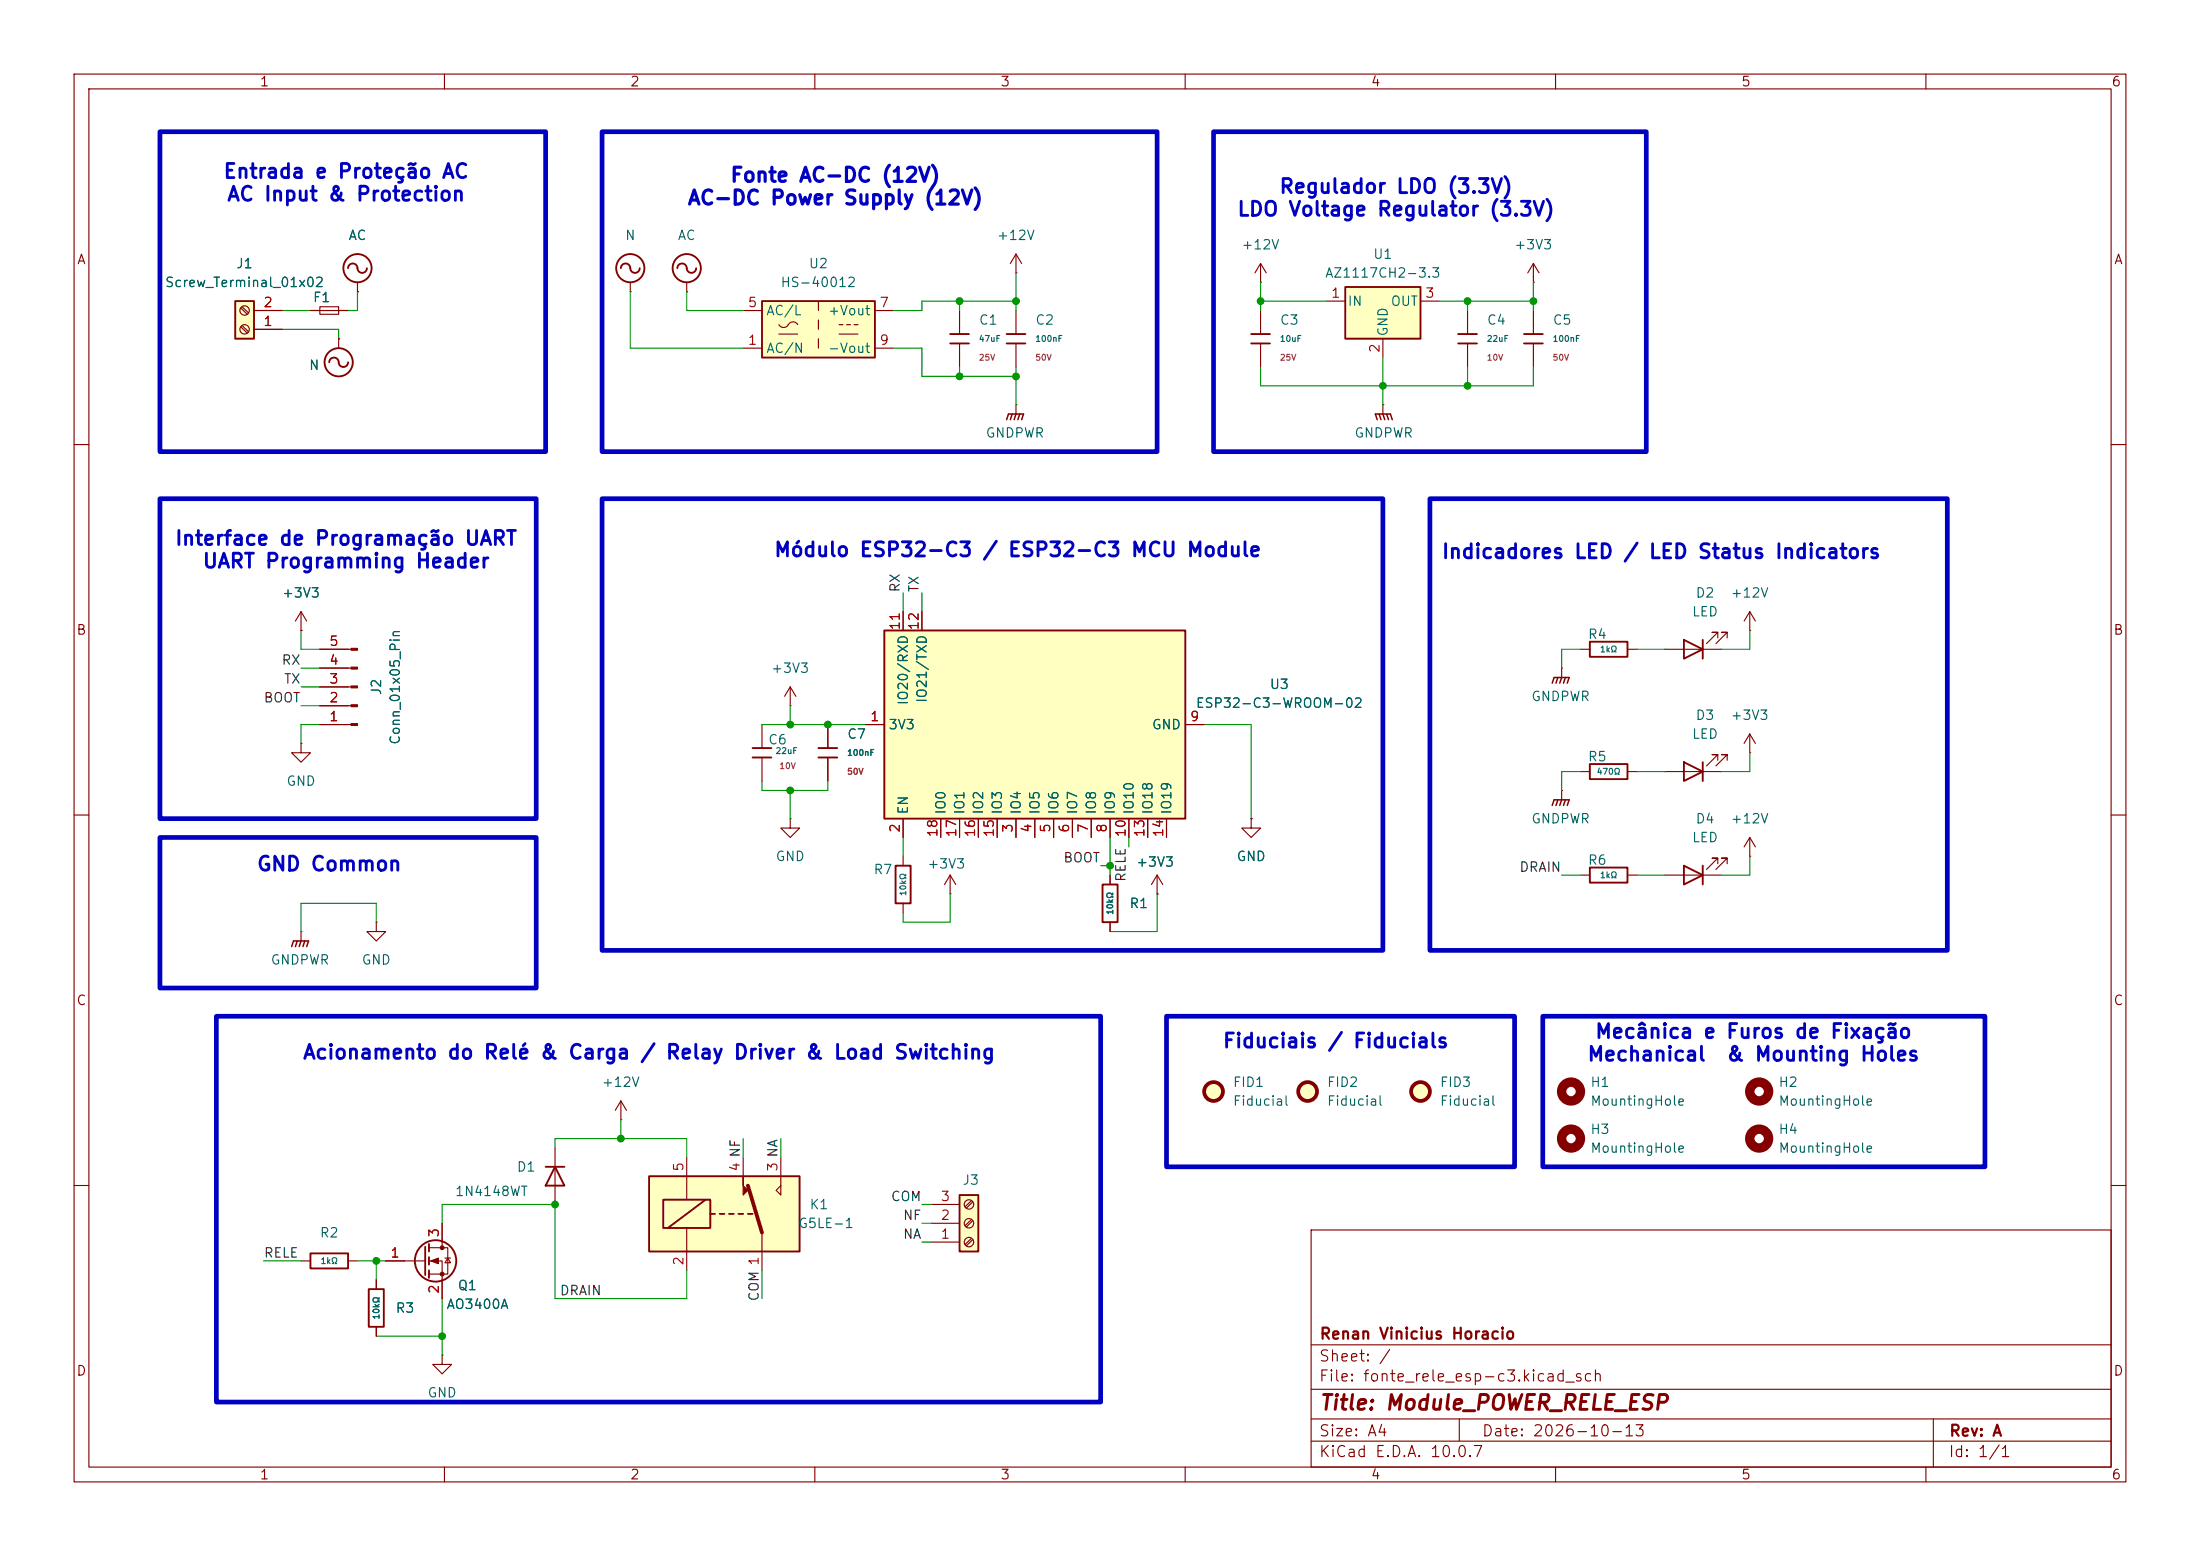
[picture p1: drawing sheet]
<svg xmlns="http://www.w3.org/2000/svg" width="297mm" height="210mm" viewBox="0 0 297 210" stroke-linecap="round" stroke-linejoin="round" font-family="sans-serif">
<g fill="none" stroke="#840000" stroke-width=".15">
<path d="M10 10h277v190h-277zM12 12h273v186h-273zM60 10v2M110 10v2M160 10v2M210 10v2M260 10v2M207 38.1h.1M207 35.6l-.8 1.2M207 35.6l.8 1.2M207 35.6v2.5M45.7 45.7h.1"/>
<path d="M45.7 45.7v1.3M10 60h2M285 60h2M10 110h2M285 110h2M10 160h2M177 166h108v32h-108zM285 160h2M60 198v2M110 198v2M160 198v2M177 194.5h108"/>
<path d="M177 191.5h108M177 187.5h108M177 181.5h108M197 191.5v3M210 198v2M260 198v2M261 191.5v6.5"/>
</g>
<g fill="none" stroke="#840000" stroke-width=".25">
<path d="M44.4 48.9a.67 .67 0 0 1 .8-.6 .67 .67 0 0 1 .6 .8 .64 .64 0 0 0 .7 .4 .64 .64 0 0 0 .5-.6"/>
<circle cx="45.7" cy="48.9" r="1.9"/>
</g>
<path d="M181.6 38.7h10.2v7h-10.2z" fill="#ffffc2"/>
<path d="M181.6 38.7h10.2v7h-10.2z" fill="none" stroke="#840000" stroke-width=".25"/>
<g fill="none" stroke="#840000" stroke-width=".15">
<path d="M170.2 38.1h.1M170.2 35.6l-.8 1.2M170.2 35.6l.7 1.2M170.2 35.6v2.5M179.1 40.6h2.5M186.7 45.7v2.6M191.8 40.6h2.5M106.7 110.5v1.3h1.2l-1.2 1.2-1.3-1.2h1.3M106.7 110.5h.1M156.2 118.1l-.8 1.3M156.2 118.1l.8 1.3M156.2 118.1v2.6"/>
<path d="M156.2 120.7h.1"/>
</g>
<circle cx="176.5" cy="147.3" r="1.27" fill="#ffffc2" stroke="#ffffc2" stroke-width=".14"/>
<circle cx="176.5" cy="147.3" r="1.27" fill="none" stroke="#840000" stroke-width=".51"/>
<path d="M119.4 85.1h40.6v25.4h-40.6z" fill="#ffffc2"/>
<path d="M119.4 85.1h40.6v25.4h-40.6z" fill="none" stroke="#840000" stroke-width=".25"/>
<g fill="none" stroke="#840000" stroke-width=".15">
<path d="M116.8 97.8h2.6M121.9 82.6v2.5M124.5 82.6v2.5M160 97.8h2.6M121.9 110.5v2.5M127 110.5v2.5M129.5 110.5v2.5M132.1 110.5v2.5M134.6 110.5v2.5M137.2 110.5v2.5M139.7 110.5v2.5M142.2 110.5v2.5"/>
<path d="M144.8 110.5v2.5M147.3 110.5v2.5M149.9 110.5v2.5M152.4 110.5v2.5M154.9 110.5v2.5M157.5 110.5v2.5M168.9 110.5v1.3h1.3l-1.3 1.2-1.3-1.2h1.3M168.9 110.5h.1"/>
</g>
<circle cx="163.8" cy="147.3" r="1.27" fill="#ffffc2" stroke="#ffffc2" stroke-width=".14"/>
<circle cx="163.8" cy="147.3" r="1.27" fill="none" stroke="#840000" stroke-width=".51"/>
<path d="M31.7 40.6h2.6v5.1h-2.6z" fill="#ffffc2"/>
<g fill="none" stroke="#840000" stroke-width=".25">
<path d="M47 36.2a.67 .67 0 0 1 .8-.6 .67 .67 0 0 1 .5 .8 .64 .64 0 0 0 .7 .4 .64 .64 0 0 0 .5-.6M31.7 40.6h2.6v5.1h-2.6zM120.9 116.8h2v5.1h-2z"/>
<circle cx="48.3" cy="36.2" r="1.9"/>
</g>
<g fill="none" stroke="#840000" stroke-width=".15">
<path d="M48.3 39.4h.1M48.3 38.1v1.3M32.5 44.1l.9 .9M32.5 41.6l.9 .8M32.7 43.9l.9 .9M32.7 41.4l.9 .8M34.3 44.5h3.8M34.3 41.9h3.8M41.9 41.9h5.1M43.2 41.4h2.5v1h-2.5zM137.2 54.6h.1M137.2 54.6v1.3"/>
<path d="M40.6 85.1h.1M40.6 82.6l-.7 1.2M40.6 82.6l.8 1.2M40.6 82.6v2.5M43.2 97.8h4.2M43.2 95.3h4.2M43.2 92.7h4.2M43.2 90.2h4.2M43.2 87.6h4.2M40.6 100.3v1.3h1.3l-1.3 1.3-1.2-1.3h1.2M40.6 100.3h.1M121.9 115.6v1.2"/>
<path d="M128.3 118.1l-.8 1.3M128.3 118.1l.7 1.3M128.3 118.1v2.6M121.9 121.9v1.3M128.3 120.7h.1"/>
<circle cx="33" cy="44.4" r=".63"/>
<circle cx="33" cy="41.9" r=".63"/>
</g>
<path d="M135.9 56.6l.2-.7h2.1l-.3 .7M136.7 55.9l-.3 .7M137.2 55.9l-.3 .7M137.7 55.9l-.3 .7" fill="none" stroke="#840000" stroke-width=".2"/>
<circle cx="191.8" cy="147.3" r="1.27" fill="#ffffc2" stroke="#ffffc2" stroke-width=".14"/>
<circle cx="191.8" cy="147.3" r="1.27" fill="none" stroke="#840000" stroke-width=".51"/>
<g fill="#840000" stroke="#840000" stroke-width=".15">
<path d="M47.4 97.7h.9v.2h-.9z"/>
<path d="M47.4 95.1h.9v.3h-.9z"/>
<path d="M47.4 92.6h.9v.2h-.9z"/>
<path d="M47.4 90h.9v.3h-.9z"/>
<path d="M47.4 87.5h.9v.3h-.9z"/>
</g>
<path d="M129.5 161.3h2.6v7.6h-2.6z" fill="#ffffc2"/>
<g fill="none" stroke="#840000" stroke-width=".25">
<path d="M196.8 45.1h2.6M196.8 46.4h2.6M205.7 45.1h2.6M205.7 46.4h2.6M73.7 157.5h2.5M74.9 157.5l1.3 2.5h-2.5zM41.9 169.2h5.1v2h-5.1zM49.8 174h2v5.1h-2zM57.4 168.3v3.8M57.9 167.9v1M57.9 169.7v1M57.9 171.5v1"/>
<path d="M129.5 161.3h2.6v7.6h-2.6z"/>
<circle cx="58.8" cy="170.2" r="2.79"/>
</g>
<g fill="none" stroke="#840000" stroke-width=".15">
<path d="M198.1 41.9v3.2M198.1 46.4v3.1M207 41.9v3.2M207 46.4v3.1M50.8 124.5v1.2h1.3l-1.3 1.3-1.3-1.3h1.3M50.8 124.5h.1M74.9 154.9v7.7M40.6 170.2h1.3M47 170.2h1.3M50.8 172.7v1.3M50.8 179.1v1.2M52.1 170.2h5.3"/>
<path d="M57.9 168.4h2.6v3.6h-2.6M57.9 170.2h1.8v5.1M59.7 165.1v3.3M60.1 169.8h.7M60.5 169.8l.3 .6h-.7zM125.7 167.6h3.8M125.7 165.1h3.8M125.7 162.6h3.8M131.1 167.1l-.8 .9M131.1 164.6l-.8 .8M131.1 162.1l-.8 .8M131.3 167.3l-.8 .8"/>
<path d="M131.3 164.8l-.8 .8M131.3 162.2l-.8 .9M59.7 182.9v1.3h1.3l-1.3 1.2-1.3-1.2h1.3M59.7 182.9h.1"/>
<circle cx="130.8" cy="162.6" r=".63"/>
<circle cx="130.8" cy="167.6" r=".63"/>
<circle cx="130.8" cy="165.1" r=".63"/>
</g>
<g fill="#840000" stroke="#840000" stroke-width=".15">
<path d="M58.2 170.2l1-.4v.8z"/>
<circle cx="59.7" cy="168.4" r=".25"/>
<circle cx="59.7" cy="172" r=".25"/>
</g>
<path d="M87.6 158.8h20.3v10.1h-20.3z" fill="#ffffc2"/>
<g fill="none" stroke="#840000" stroke-width=".15">
<path d="M129.5 41.9v3.2M129.5 46.4v3.1M137.2 41.9v3.2M137.2 46.4v3.1M186.7 54.6h.1M186.7 54.6v1.3M102.9 97.8v3.2M106.7 95.3h.1M106.7 92.7l-.8 1.3M106.7 92.7l.7 1.3M106.7 92.7v2.6M111.8 97.8v3.2"/>
<path d="M102.9 102.2v3.2M111.8 102.2v3.2M40.6 125.7h.1M40.6 125.7v1.3M83.8 151.1h.1M83.8 148.6l-.7 1.3M83.8 148.6l.8 1.3M83.8 148.6v2.5M92.7 156.2v5.7M100.3 156.2v2.6M105.4 156.2v5.1l-.6-.6 .6-.7M92.7 165.7v5.8"/>
<path d="M102.9 166.4v5.1"/>
</g>
<g fill="none" stroke="#840000" stroke-width=".25">
<path d="M128.3 45.1h2.5M128.3 46.4h2.5M135.9 45.1h2.5M135.9 46.4h2.5M101.6 101h2.5M101.6 102.2h2.5M110.5 101h2.5M110.5 102.2h2.5M87.6 158.8h20.3v10.1h-20.3zM89.5 161.9h6.4v3.8h-6.4zM95.2 161.9l-5 3.8M95.9 163.8h.6"/>
<path d="M97.2 163.8h.6M98.4 163.8h.7M99.7 163.8h.6M101 163.8h.6"/>
</g>
<path d="M100.3 158.8v1.2l.7 .7-.7 .6z" fill="#840000" stroke="#840000" stroke-width=".15"/>
<path d="M101 160l1.9 6.4" fill="none" stroke="#840000" stroke-width=".51"/>
<path d="M185.9 56.6l-.2-.7h2l.3 .7M186.2 55.9l.2 .7M186.7 55.9l.2 .7M187.2 55.9l.3 .7M39.4 127.8l.2-.8h2.1l-.3 .8M40.1 127l-.2 .8M40.6 127l-.2 .8M41.1 127l-.2 .8" fill="none" stroke="#840000" stroke-width=".2"/>
<path d="M102.9 40.6h15.2v7.7h-15.2z" fill="#ffffc2"/>
<g fill="none" stroke="#840000" stroke-width=".25">
<path d="M83.8 36.2a.67 .67 0 0 1 .8-.6 .67 .67 0 0 1 .5 .8 .64 .64 0 0 0 .7 .4 .64 .64 0 0 0 .6-.6M91.4 36.2a.67 .67 0 0 1 .8-.6 .67 .67 0 0 1 .5 .8 .64 .64 0 0 0 .8 .4 .64 .64 0 0 0 .5-.6M102.9 40.6h15.2v7.7h-15.2zM168.9 45.1h2.5M168.9 46.4h2.5M214.6 86.6h5.1v2h-5.1zM227.3 86.4l2.6 1.2-2.6 1.3zM229.9 86.4v2.5M148.8 119.4h2.1v5.1h-2.1zM214.6 117.1h5.1v2h-5.1zM214.6 103.1h5.1v2.1h-5.1zM227.3 102.9l2.6 1.2-2.6 1.3z"/>
<path d="M227.3 116.8l2.6 1.3-2.6 1.3zM229.9 102.9v2.5M229.9 116.8v2.6"/>
<circle cx="85.1" cy="36.2" r="1.9"/>
<circle cx="92.7" cy="36.2" r="1.9"/>
</g>
<g fill="none" stroke="#840000" stroke-width=".15">
<path d="M48.3 39.4h.1M85.1 39.4h.1M85.1 38.1v1.3M92.7 39.4h.1M92.7 38.1v1.3M137.2 36.8h.1M137.2 34.3l-.8 1.3M137.2 34.3l.7 1.3M137.2 34.3v2.5M34.3 41.9h3.8M34.3 44.5h3.8M41.9 41.9h1.3"/>
<path d="M45.7 45.7h.1M45.7 41.9h1.3M100.3 47h2.6M100.3 41.9h2.6M105.2 43.8a.77 .77 0 0 0 .7 .4 .77 .77 0 0 0 .7-.6 .73 .73 0 0 1 1.1 .2M105.2 45.1h2.5M110.5 40.6v1.3M110.5 43.2v1.3M110.5 45.7v1.3M113.3 45.1h2.5M113.3 43.8h.5M114.3 43.8h.5"/>
<path d="M115.3 43.8h.5M118.1 47h2.5M118.1 41.9h2.5M170.2 41.9v3.2M170.2 46.4v3.1M40.6 85.1h.1M43.2 87.6h3.8M43.2 97.8h3.8M43.2 95.3h3.8M43.2 92.7h3.8M43.2 90.2h3.8M111.8 97.8v3.2"/>
<path d="M116.8 97.8h2.6M121.9 82.6v2.5M124.5 82.6v2.5M160 97.8h2.6M210.8 90.2h.1M210.8 90.2v1.2M213.4 87.6h1.2M219.7 87.6h1.3M224.8 87.6h7.6M231.9 86.1v-.8h-.8h.8l-1.5 1.6M233.2 86.1v-.8h-.8h.8l-1.6 1.6M236.2 85.1h.1"/>
<path d="M236.2 82.6v2.5M236.2 99.1v2.5M236.2 99.1l-.7 1.2M236.2 99.1l.8 1.2M236.2 82.6l-.7 1.2M236.2 82.6l.8 1.2M111.8 102.2v3.2M121.9 110.5v2.5M127 110.5v2.5M129.5 110.5v2.5M132.1 110.5v2.5M134.6 110.5v2.5"/>
<path d="M137.2 110.5v2.5M139.7 110.5v2.5M142.2 110.5v2.5M144.8 110.5v2.5M147.3 110.5v2.5M149.9 110.5v2.5M149.9 118.1v1.3M152.4 110.5v2.5M154.9 110.5v2.5M157.5 110.5v2.5M168.9 110.5h.1M210.8 106.7h.1"/>
<path d="M210.8 106.7v1.3M213.4 118.1h1.2M213.4 104.1h1.2M219.7 118.1h1.3M219.7 104.1h1.3M224.8 118.1h7.6M224.8 104.1h7.6M231.9 102.6v-.7h-.8h.8l-1.5 1.5M231.9 116.6v-.8h-.8h.8l-1.5 1.5M233.2 102.6v-.7h-.8h.8l-1.6 1.5M233.2 116.6v-.8h-.8h.8l-1.6 1.5M236.2 115.6h.1"/>
<path d="M236.2 101.6h.1M236.2 113l-.7 1.3M236.2 113l.8 1.3M236.2 113v2.6M149.9 124.5v1.2M156.2 120.7h.1M50.8 172.7v1.3M50.8 179.1v1.2M52.1 170.2h2.5M59.7 165.1v2.5M59.7 172.7v2.6"/>
</g>
<path d="M209.5 92.2l.3-.8h2l-.2 .8M210.3 91.4l-.2 .8M210.8 91.4l-.2 .8M211.3 91.4l-.2 .8M209.5 108.7l.3-.7h2l-.2 .7M210.3 108l-.2 .7M210.8 108l-.2 .7M211.3 108l-.2 .7" fill="none" stroke="#840000" stroke-width=".2"/>
<g fill="none" stroke="#840000" stroke-width="1.3">
<circle cx="212.1" cy="147.3" r="1.27"/>
<circle cx="212.1" cy="153.7" r="1.27"/>
<circle cx="237.5" cy="153.7" r="1.27"/>
<circle cx="237.5" cy="147.3" r="1.27"/>
</g>
<g fill="none" stroke="#009600" stroke-width=".15">
<path d="M48.3 39.4v2.5h-1.3M85.1 39.4v7.6h15.2M92.7 39.4v2.5h7.6M137.2 36.8v5.1M170.2 38.1v3.8M207 38.1v3.8M38.1 41.9h3.8M38.1 44.5h7.6v1.2M120.6 47h3.9v3.8h12.7M129.5 40.6v1.3M129.5 49.5v1.3M137.2 40.6h-12.7v1.3h-3.9"/>
<path d="M137.2 49.5v5.1M170.2 40.6h8.9M170.2 49.5v2.6h36.8v-2.6M186.7 48.3v6.3M194.3 40.6h12.7M198.1 40.6v1.3M198.1 49.5v2.6M40.6 85.1v2.5h2.6M40.6 95.3h2.6M40.6 92.7h2.6M40.6 90.2h2.6M43.2 97.8h-2.6v2.5"/>
<path d="M102.9 97.8h13.9M106.7 95.3v2.5M121.9 80v2.6M124.5 80v2.6M162.6 97.8h6.3v12.7M213.4 87.6h-2.6v2.6M221 87.6h3.8M236.2 85.1v2.5h-3.8M102.9 105.4v1.3h8.9v-1.3M106.7 106.7v3.8M121.9 113v2.6M148.6 116.8h1.3"/>
<path d="M149.9 113v5.1M152.4 113v1.3M210.8 118.1h2.6M213.4 104.1h-2.6v2.6M221 104.1h3.8M221 118.1h3.8M236.2 101.6v2.5h-3.8M236.2 115.6v2.5h-3.8M50.8 124.5v-2.6h-10.2v3.8M128.3 120.7v3.8h-6.4v-1.3M156.2 120.7v5h-6.3M74.9 154.9v-1.2h17.8v2.5"/>
<path d="M83.8 151.1v2.6M100.3 153.7v2.5M105.4 153.7v2.5M35.6 170.2h5M48.3 170.2h3.8M50.8 170.2v2.5M59.7 165.1v-2.5h15.2v12.7h17.8v-3.8M59.7 175.3v7.6M102.9 171.5v3.8M124.5 162.6h1.2M124.5 165.1h1.2M124.5 167.6h1.2"/>
<path d="M50.8 180.3h8.9"/>
</g>
<path d="M21.6 17.8h52.1v43.2h-52.1zM81.3 17.8h74.9v43.2h-74.9zM163.8 17.8h58.4v43.2h-58.4zM21.6 67.3h50.8v43.2h-50.8zM81.3 67.3h105.4v61h-105.4zM193 67.3h69.9v61h-69.9zM21.6 113h50.8v20.4h-50.8zM29.2 137.2h119.4v52h-119.4zM157.5 137.2h47v20.3h-47zM208.3 137.2h59.7v20.3h-59.7z" fill="none" stroke="#0000c2" stroke-width=".63"/>
<g fill="#009600" stroke="#009600" stroke-width=".14">
<circle cx="186.7" cy="52.1" r=".46"/>
<circle cx="149.9" cy="116.8" r=".46"/>
<circle cx="207" cy="40.6" r=".46"/>
<circle cx="111.8" cy="97.8" r=".46"/>
<circle cx="106.7" cy="106.7" r=".46"/>
<circle cx="106.7" cy="97.8" r=".46"/>
<circle cx="198.1" cy="40.6" r=".46"/>
<circle cx="170.2" cy="40.6" r=".46"/>
<circle cx="129.5" cy="40.6" r=".46"/>
<circle cx="137.2" cy="40.6" r=".46"/>
<circle cx="137.2" cy="50.8" r=".46"/>
<circle cx="129.5" cy="50.8" r=".46"/>
<circle cx="50.8" cy="170.2" r=".46"/>
<circle cx="59.7" cy="180.3" r=".46"/>
<circle cx="83.8" cy="153.7" r=".46"/>
<circle cx="74.9" cy="162.6" r=".46"/>
<circle cx="198.1" cy="52.1" r=".46"/>
</g>
<text font-size="2" fill="#840000" x="178" y="190.8">Title: Module_POWER_RELE_ESP</text>
<g font-size="1.9" fill="#0000c2">
<text x="30" y="24.5">Entrada e Proteção AC</text>
<text x="30.5" y="27.6">AC Input &amp; Protection</text>
<text x="92.7" y="28.1">AC-DC Power Supply (12V)</text>
<text x="98.5" y="25.1">Fonte AC-DC (12V)</text>
<text x="166.9" y="29.6">LDO Voltage Regulator (3.3V)</text>
<text x="172.6" y="26.6">Regulador LDO (3.3V)</text>
<text x="23.5" y="74.1">Interface de Programação UART</text>
<text x="27.2" y="77.1">UART Programming Header</text>
<text x="104.4" y="75.6">Módulo ESP32-C3 / ESP32-C3 MCU Module</text>
<text x="194.5" y="75.9">Indicadores LED / LED Status Indicators</text>
<text x="34.6" y="118">GND Common</text>
<text x="40.8" y="143.4">Acionamento do Relé &amp; Carga / Relay Driver &amp; Load Switching</text>
<text x="165" y="141.9">Fiduciais / Fiducials</text>
<text x="214.2" y="143.7">Mechanical</text>
<text x="215.2" y="140.6">Mecânica e Furos de Fixação</text>
<text x="233" y="143.7">&amp; Mounting Holes</text>
</g>
<g font-size="1.5" fill="#840000">
<text x="178" y="184.1">Sheet: /</text>
<text x="178" y="181.1">Renan Vinicius Horacio</text>
<text x="178" y="186.8">File: fonte_rele_esp-c3.kicad_sch</text>
<text x="178" y="197">KiCad E.D.A. 10.0.7</text>
<text x="178" y="194.2">Size: A4</text>
<text x="200" y="194.2">Date: 2026-10-13</text>
<text x="263" y="197">Id: 1/1</text>
<text x="263" y="194.2">Rev: A</text>
</g>
<g font-size="1.3" fill="#840000">
<text x="35" y="12">1</text>
<text x="85" y="12">2</text>
<text x="135" y="12">3</text>
<text x="185" y="12">4</text>
<text x="235" y="12">5</text>
<text x="285" y="12">6</text>
<text x="10.3" y="36">A</text>
<text x="285.3" y="36">A</text>
<text x="10.2" y="86">B</text>
<text x="285.2" y="86">B</text>
<text x="10.2" y="136">C</text>
<text x="285.2" y="136">C</text>
<text x="10.2" y="186">D</text>
<text x="285.2" y="186">D</text>
<text x="35" y="200">1</text>
<text x="85" y="200">2</text>
<text x="135" y="200">3</text>
<text x="185" y="200">4</text>
<text x="235" y="200">5</text>
<text x="285" y="200">6</text>
</g>
<g font-size="1.3" fill="#006464">
<text x="47" y="32.7">AC</text>
<text x="84.3" y="32.7">N</text>
<text x="91.4" y="32.7">AC</text>
<text x="134.5" y="32.7">+12V</text>
<text x="167.5" y="34">+12V</text>
<text x="185.3" y="35.3">U1</text>
<text x="204.3" y="34">+3V3</text>
<text x="22.2" y="39.1">Screw_Terminal_01x02</text>
<text x="31.8" y="36.5">J1</text>
<text x="42.2" y="41.1">F1</text>
<text x="105.3" y="39.1">HS-40012</text>
<text x="109.1" y="36.5">U2</text>
<text x="178.8" y="37.8">AZ1117CH2-3.3</text>
<text x="181.8" y="41.6">IN</text>
<text x="187.7" y="41.6">OUT</text>
<text x="103.4" y="48">AC/N</text>
<text x="103.4" y="42.9">AC/L</text>
<text x="111.7" y="42.9">+Vout</text>
<text x="111.7" y="48">-Vout</text>
<text x="132.1" y="44.1">C1</text>
<text x="139.7" y="44.1">C2</text>
<text x="172.7" y="44.1">C3</text>
<text x="187.7" y="45.5" transform="rotate(-90 187.7 45.5)">GND</text>
<text x="200.6" y="44.1">C4</text>
<text x="209.5" y="44.1">C5</text>
<text x="41.6" y="50.2">N</text>
<text x="133" y="59.4">GNDPWR</text>
<text x="182.8" y="59.4">GNDPWR</text>
<text x="38" y="81">+3V3</text>
<text x="228.3" y="83.5">LED</text>
<text x="228.8" y="81">D2</text>
<text x="233.6" y="81">+12V</text>
<text x="214.3" y="86.6">R4</text>
<text x="51.8" y="93.9" transform="rotate(-90 51.8 93.9)">J2</text>
<text x="104" y="91.1">+3V3</text>
<text x="122.9" y="95.3" transform="rotate(-90 122.9 95.3)">IO20/RXD</text>
<text x="125.4" y="95" transform="rotate(-90 125.4 95)">IO21/TXD</text>
<text x="161.3" y="95.8">ESP32-C3-WROOM-02</text>
<text x="171.3" y="93.3">U3</text>
<text x="206.6" y="94.9">GNDPWR</text>
<text x="54.3" y="100.6" transform="rotate(-90 54.3 100.6)">Conn_01x05_Pin</text>
<text x="103.6" y="100.8">C6</text>
<text x="114.3" y="100">C7</text>
<text x="119.9" y="98.8">3V3</text>
<text x="155.4" y="98.8">GND</text>
<text x="228.3" y="100">LED</text>
<text x="228.8" y="97.5">D3</text>
<text x="233.6" y="97.5">+3V3</text>
<text x="38.6" y="106.4">GND</text>
<text x="214.3" y="103.1">R5</text>
<text x="122.9" y="110" transform="rotate(-90 122.9 110)">EN</text>
<text x="128" y="110" transform="rotate(-90 128 110)">IO0</text>
<text x="130.5" y="110" transform="rotate(-90 130.5 110)">IO1</text>
<text x="133" y="110" transform="rotate(-90 133 110)">IO2</text>
<text x="135.6" y="110" transform="rotate(-90 135.6 110)">IO3</text>
<text x="138.1" y="110" transform="rotate(-90 138.1 110)">IO4</text>
<text x="140.7" y="110" transform="rotate(-90 140.7 110)">IO5</text>
<text x="143.2" y="110" transform="rotate(-90 143.2 110)">IO6</text>
<text x="145.7" y="110" transform="rotate(-90 145.7 110)">IO7</text>
<text x="148.3" y="110" transform="rotate(-90 148.3 110)">IO8</text>
<text x="150.8" y="110" transform="rotate(-90 150.8 110)">IO9</text>
<text x="153.4" y="110" transform="rotate(-90 153.4 110)">IO10</text>
<text x="155.9" y="110" transform="rotate(-90 155.9 110)">IO18</text>
<text x="158.4" y="110" transform="rotate(-90 158.4 110)">IO19</text>
<text x="206.6" y="111.5">GNDPWR</text>
<text x="228.3" y="114">LED</text>
<text x="228.8" y="111.5">D4</text>
<text x="233.6" y="111.5">+12V</text>
<text x="104.6" y="116.5">GND</text>
<text x="117.8" y="118.3">R7</text>
<text x="125.1" y="117.5">+3V3</text>
<text x="153.3" y="117.3">+3V3</text>
<text x="166.8" y="116.5">GND</text>
<text x="214.3" y="117">R6</text>
<text x="152.4" y="122.9">R1</text>
<text x="36.5" y="130.5">GNDPWR</text>
<text x="48.7" y="130.5">GND</text>
<text x="81.2" y="147">+12V</text>
<text x="166.4" y="147">FID1</text>
<text x="166.4" y="149.6">Fiducial</text>
<text x="179.1" y="147">FID2</text>
<text x="179.1" y="149.6">Fiducial</text>
<text x="194.3" y="147">FID3</text>
<text x="194.3" y="149.6">Fiducial</text>
<text x="214.6" y="147">H1</text>
<text x="214.6" y="149.6">MountingHole</text>
<text x="240" y="147">H2</text>
<text x="240" y="149.6">MountingHole</text>
<text x="214.6" y="153.4">H3</text>
<text x="214.6" y="155.9">MountingHole</text>
<text x="240" y="153.4">H4</text>
<text x="240" y="155.9">MountingHole</text>
<text x="61.3" y="161.7">1N4148WT</text>
<text x="69.7" y="158.4">D1</text>
<text x="129.8" y="160.2">J3</text>
<text x="43.1" y="167.3">R2</text>
<text x="107.7" y="166.1">G5LE-1</text>
<text x="109.2" y="163.5">K1</text>
<text x="53.3" y="177.5">R3</text>
<text x="60.2" y="177">AO3400A</text>
<text x="61.7" y="174.4">Q1</text>
<text x="57.6" y="188.9">GND</text>
</g>
<g font-size="1.3" fill="#a90000">
<text x="35.5" y="41.8">2</text>
<text x="100.9" y="41.8">5</text>
<text x="118.6" y="41.8">7</text>
<text x="179.6" y="40.5">1</text>
<text x="192.3" y="40.5">3</text>
<text x="35.5" y="44.3">1</text>
<text x="100.9" y="46.9">1</text>
<text x="118.6" y="46.9">9</text>
<text x="186.6" y="47.7" transform="rotate(-90 186.6 47.7)">2</text>
<text x="44.4" y="87.5">5</text>
<text x="121.8" y="85.2" transform="rotate(-90 121.8 85.2)">11</text>
<text x="124.3" y="85.2" transform="rotate(-90 124.3 85.2)">12</text>
<text x="44.4" y="95.1">2</text>
<text x="44.4" y="92.6">3</text>
<text x="44.4" y="90">4</text>
<text x="44.4" y="97.7">1</text>
<text x="117.4" y="97.7">1</text>
<text x="160.6" y="97.7">9</text>
<text x="121.8" y="112.5" transform="rotate(-90 121.8 112.5)">2</text>
<text x="126.9" y="113.1" transform="rotate(-90 126.9 113.1)">18</text>
<text x="129.4" y="113.1" transform="rotate(-90 129.4 113.1)">17</text>
<text x="131.9" y="113.1" transform="rotate(-90 131.9 113.1)">16</text>
<text x="134.5" y="113.1" transform="rotate(-90 134.5 113.1)">15</text>
<text x="137" y="112.5" transform="rotate(-90 137 112.5)">3</text>
<text x="139.6" y="112.5" transform="rotate(-90 139.6 112.5)">4</text>
<text x="142.1" y="112.5" transform="rotate(-90 142.1 112.5)">5</text>
<text x="144.6" y="112.5" transform="rotate(-90 144.6 112.5)">6</text>
<text x="147.2" y="112.5" transform="rotate(-90 147.2 112.5)">7</text>
<text x="149.7" y="112.5" transform="rotate(-90 149.7 112.5)">8</text>
<text x="152.3" y="113.1" transform="rotate(-90 152.3 113.1)">10</text>
<text x="154.8" y="113.1" transform="rotate(-90 154.8 113.1)">13</text>
<text x="157.3" y="113.1" transform="rotate(-90 157.3 113.1)">14</text>
<text x="92.6" y="158.2" transform="rotate(-90 92.6 158.2)">5</text>
<text x="100.2" y="158.2" transform="rotate(-90 100.2 158.2)">4 NF</text>
<text x="105.3" y="158.2" transform="rotate(-90 105.3 158.2)">3 NA</text>
<text x="59.6" y="167.1" transform="rotate(-90 59.6 167.1)">3</text>
<text x="126.9" y="167.5">1</text>
<text x="126.9" y="165">2</text>
<text x="126.9" y="162.4">3</text>
<text x="52.6" y="170">1</text>
<text x="92.6" y="170.9" transform="rotate(-90 92.6 170.9)">2</text>
<text x="59.6" y="174.7" transform="rotate(-90 59.6 174.7)">2</text>
</g>
<g font-size="1.3" fill="#0f0f0f">
<text x="121.8" y="80" transform="rotate(-90 121.8 80)">RX</text>
<text x="124.3" y="80" transform="rotate(-90 124.3 80)">TX</text>
<text x="35.5" y="95.1">BOOT</text>
<text x="37.9" y="90">RX</text>
<text x="38.2" y="92.6">TX</text>
<text x="143.5" y="116.7">BOOT</text>
<text x="152.3" y="119.1" transform="rotate(-90 152.3 119.1)">RELE</text>
<text x="205" y="118">DRAIN</text>
<text x="120.2" y="162.4">COM</text>
<text x="121.8" y="165">NF</text>
<text x="121.8" y="167.5">NA</text>
<text x="35.5" y="170.1">RELE</text>
<text x="75.5" y="175.1">DRAIN</text>
<text x="102.7" y="175.7" transform="rotate(-90 102.7 175.7)">COM 1</text>
</g>
<g font-size=".8" fill="#006464">
<text x="132.1" y="46.3">47uF</text>
<text x="139.7" y="46.3">100nF</text>
<text x="172.7" y="46.3">10uF</text>
<text x="200.7" y="46.3">22uF</text>
<text x="209.5" y="46.3">100nF</text>
<text x="215.9" y="88.2">1kΩ</text>
<text x="104.6" y="102">22uF</text>
<text x="114.3" y="102.2">100nF</text>
<text x="215.5" y="104.7">470Ω</text>
<text x="215.9" y="118.7">1kΩ</text>
<text x="122.5" y="121" transform="rotate(-90 122.5 121)">10kΩ</text>
<text x="150.5" y="123.5" transform="rotate(-90 150.5 123.5)">10kΩ</text>
<text x="43.2" y="170.8">1kΩ</text>
<text x="51.4" y="178.2" transform="rotate(-90 51.4 178.2)">10kΩ</text>
</g>
<g font-size=".8" fill="#840084">
<text x="132.1" y="48.9">25V</text>
<text x="139.7" y="48.9">50V</text>
<text x="172.7" y="48.9">25V</text>
<text x="200.7" y="48.9">10V</text>
<text x="209.5" y="48.9">50V</text>
<text x="105.1" y="104">10V</text>
<text x="114.3" y="104.7">50V</text>
</g>
</svg>
